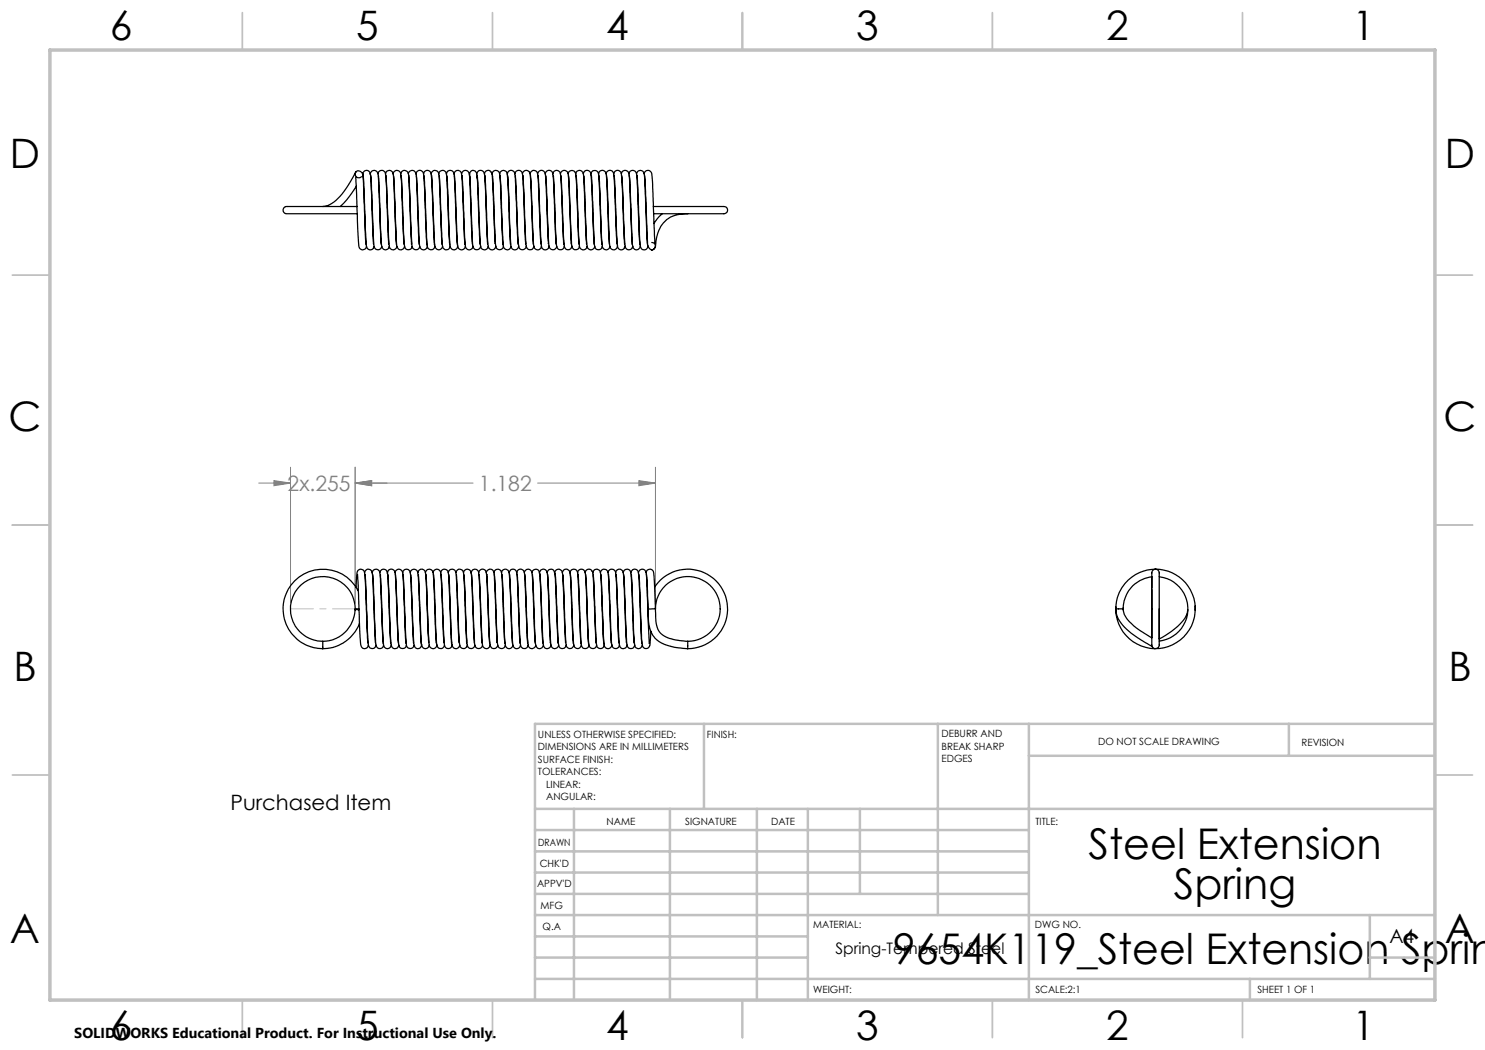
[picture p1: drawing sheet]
<svg xmlns="http://www.w3.org/2000/svg" width="297mm" height="210mm" viewBox="0 0 297 210" stroke-linecap="round" stroke-linejoin="round" font-family="sans-serif">
<path d="M51.8 96.6h6.3M54.8 96.1l3.3 .5-3.3 .5zM58.1 93.4v27.1M71 96.6l3.3-.5v1zM71 96.6h23.6M71 93.4v27.3M71 93.4v27.1M107.5 96.6h23.6M127.8 96.1l3.3 .5-3.3 .5zM131.1 93.4v27.1" fill="none" stroke="#808080" stroke-width=".2"/>
<path d="M71.1 121.8h-13" fill="none" stroke="#c0c0c0" stroke-width=".2" stroke-dasharray="15.2 1.3 1.3 1.3" stroke-dashoffset="10.7"/>
<g fill="none" stroke="#c0c0c0" stroke-width=".35">
<path d="M48.5 2.5v7.5M98.5 2.5v7.5M148.5 2.5v7.5M198.5 2.5v7.5M248.5 2.5v7.5M2.5 55h7.5M287 55h7.5M2.5 105h7.5M287 105h7.5M2.5 155h7.5M287 155h7.5M48.5 200v7.5"/>
<path d="M98.5 200v7.5M148.5 200v7.5M198.5 200v7.5M248.5 200v7.5"/>
</g>
<g fill="none" stroke="#c0c0c0" stroke-width=".5">
<path d="M140.8 144.8v17M187.6 144.8v38.2M205.8 144.8v55.2M205.8 151.2h81.2M257.8 144.8v6.4M287 144.8h-180v55.2M107 161.8h180M107 178.8h98.8M107 174.5h98.8M107 170.3h98.8M107 166h98.8M114.8 161.8v38.2"/>
<path d="M134 161.8v38.2M151.4 161.8v38.2M161.6 161.8v38.2M172 161.8v17M107 195.8h180M107 191.5h54.6M107 187.3h54.6M107 183h180M250 195.8v4.2M274 191.5h13M274 183v12.8"/>
</g>
<path d="M10 10h277v190h-277z" fill="none" stroke="#c0c0c0" stroke-width=".7"/>
<g fill="#808080">
<path d="M71 96.6l3.3-.5v1zM54.8 96.1l3.3 .5-3.3 .5z"/>
<path d="M71 96.6l3.3-.5v1zM127.8 96.1l3.3 .5-3.3 .5z"/>
</g>
<g fill="none" stroke="#000" stroke-width=".25">
<path d="M71.2 35.4l.5 12.8a1.56 1.56 0 0 0 .6 1.7 .8 .8 0 0 0 1-.7M71.2 34.3a.89 .89 0 0 1 1 0 .89 .89 0 0 1 .4 .9l.6 13.7M71.2 34.3l-.6 1.2a12.5 12.5 0 0 1-5 5.6l-1 .2M71.2 34.3a.74 .74 0 0 0 0 1.1 .74 .74 0 0 0 1.1-.1M71.3 37.2l-2 2.8-1.2 1.3M72.6 34.7l-.1 .1M74.1 35a.77 .77 0 0 0-.9-.9 .77 .77 0 0 0-.6 1.1l.3 6.5a50.8 50.8 0 0 0 .5 7.9 .78 .78 0 0 0 .8 .3 .78 .78 0 0 0 .6-.6M74.2 35.1l.5 13.1a1.65 1.65 0 0 0 .5 1.6 .75 .75 0 0 0 1.1-.6M75.6 34.8a.79 .79 0 0 1 .9-.7 .79 .79 0 0 1 .7 1l.5 13.7M75.7 35.2l.4 11.1a7.6 7.6 0 0 0 .5 3.4 .73 .73 0 0 0 .8 .2 .73 .73 0 0 0 .5-.7M77.1 34.8a.78 .78 0 0 1 .9-.7 .78 .78 0 0 1 .7 .9l.6 13.9M77.2 35.2l.6 12.9a1.74 1.74 0 0 0 .5 1.8 .8 .8 0 0 0 1.1-.6"/>
<path d="M78.6 34.8a.79 .79 0 0 1 1-.7 .79 .79 0 0 1 .6 1l.6 13.8M78.7 35.2l.5 11.1a7.4 7.4 0 0 0 .4 3.4 .78 .78 0 0 0 .8 .2 .78 .78 0 0 0 .5-.7M80.2 34.8a.78 .78 0 0 1 .8-.7 .78 .78 0 0 1 .7 .8l.6 13.9M80.3 35.1l.5 12.3a4.5 4.5 0 0 0 .3 2.4 .77 .77 0 0 0 1.3-.5M81.7 34.8a.81 .81 0 0 1 .9-.7 .81 .81 0 0 1 .7 1l.6 13.8M81.8 35.1l.3 7a44.5 44.5 0 0 0 .5 7.5 .77 .77 0 0 0 .8 .4 .77 .77 0 0 0 .6-.7M83.2 34.8a.78 .78 0 0 1 .9-.7 .78 .78 0 0 1 .6 .9l.7 14M83.3 35.2l.6 13.7a.82 .82 0 0 0 .6 1.1 .82 .82 0 0 0 1-.7v-.1M84.7 34.8a.79 .79 0 0 1 .9-.7 .79 .79 0 0 1 .7 1l.6 13.8M84.8 35.2l.5 12.1a3.7 3.7 0 0 0 .4 2.4 .76 .76 0 0 0 .8 .2 .76 .76 0 0 0 .5-.6M86.2 34.8a.81 .81 0 0 1 1-.7 .81 .81 0 0 1 .6 1l.6 13.7M86.3 35.2l.7 14.1"/>
<path d="M87.7 34.8a.82 .82 0 0 1 1-.7 .82 .82 0 0 1 .6 1l.6 13.8M87.8 35.2l.6 13.1a1.49 1.49 0 0 0 .8 1.7 .79 .79 0 0 0 .8-.8M89.3 34.8a.79 .79 0 0 1 .9-.7 .79 .79 0 0 1 .6 1l.7 13.9M89.4 35.2l.5 11.6a6.3 6.3 0 0 0 .3 2.9 .75 .75 0 0 0 .9 .2 .75 .75 0 0 0 .4-.8M90.8 34.8a.81 .81 0 0 1 1-.7 .81 .81 0 0 1 .6 1.1l.6 13.7M90.9 35.2l.5 12.2a4.2 4.2 0 0 0 .3 2.3 .76 .76 0 0 0 .8 .2 .76 .76 0 0 0 .6-.6M92.3 34.8a.76 .76 0 0 1 .8-.7 .76 .76 0 0 1 .7 .8l.7 14M92.4 35.1l.3 6.5a47 47 0 0 0 .5 8 .74 .74 0 0 0 .8 .3 .74 .74 0 0 0 .6-.7M93.9 35.1a.74 .74 0 0 1 .6-1 .74 .74 0 0 1 .9 .8l.1 .8M94 35.4l.4 11.7a4.4 4.4 0 0 0 .4 2.6 .77 .77 0 0 0 .8 .2 .77 .77 0 0 0 .5-.7M94 35.3v.4M95.4 34.8a.81 .81 0 0 1 .9-.7 .81 .81 0 0 1 .6 1l.6 13.7"/>
<path d="M95.4 35.4l.6 13.4M95.5 35.1l.5 11.8a5.6 5.6 0 0 0 .3 2.8 .76 .76 0 0 0 .8 .2 .76 .76 0 0 0 .5-.6M96.9 34.8a.74 .74 0 0 1 .5-.7 .74 .74 0 0 1 .9 .4 90.2 90.2 0 0 1 .6 11l.1 3.2M97 35.1l.3 5.8a49.7 49.7 0 0 0 .5 8.7 .75 .75 0 0 0 .8 .3 .75 .75 0 0 0 .6-.7M98.4 34.8a.82 .82 0 0 1 1-.7 .82 .82 0 0 1 .6 1.1l.6 13.8M98.5 35.2l.5 12.2a3.2 3.2 0 0 0 .5 2.4 .77 .77 0 0 0 1.2-.5M99.9 34.8a.76 .76 0 0 1 .9-.7 .76 .76 0 0 1 .7 .9l.6 13.8M100 35.2l.6 13.7a.81 .81 0 0 0 .6 1.1 .81 .81 0 0 0 1-.7M101.5 34.8a.79 .79 0 0 1 .8-.7 .79 .79 0 0 1 .7 .9l.6 13.9M101.6 35.2l.2 6.8a46.3 46.3 0 0 0 .5 7.6 .75 .75 0 0 0 .9 .3 .75 .75 0 0 0 .5-.7M103 34.8a.79 .79 0 0 1 .9-.7 .79 .79 0 0 1 .6 .9l.6 13.8M103.1 35.2l.4 11.2a6.6 6.6 0 0 0 .5 3.4 .75 .75 0 0 0 .8 .1 .75 .75 0 0 0 .4-.7"/>
<path d="M104.5 34.8a.75 .75 0 0 1 .6-.7 .75 .75 0 0 1 .8 .4 31.4 31.4 0 0 1 .4 6.2l.3 8.2M104.6 35.1l.5 11.4a6.7 6.7 0 0 0 .4 3.3 .76 .76 0 0 0 .8 .1 .76 .76 0 0 0 .5-.7M106 34.8a.78 .78 0 0 1 .9-.7 .78 .78 0 0 1 .7 .9l.6 13.8M106.1 35.1l.5 11.8a4.6 4.6 0 0 0 .4 2.9 .76 .76 0 0 0 .8 .1 .76 .76 0 0 0 .5-.6M107.5 34.8a.78 .78 0 0 1 .9-.7 .78 .78 0 0 1 .7 .8l.5 13.8M107.6 35.1l.6 13.2a1.56 1.56 0 0 0 .6 1.6 .77 .77 0 0 0 1-.7M109 34.8a.79 .79 0 0 1 1-.7 .79 .79 0 0 1 .6 1l.6 13.7M109.2 35.2l.4 11.3a5.8 5.8 0 0 0 .5 3.3 .77 .77 0 0 0 1.2-.6M110.6 34.8a.78 .78 0 0 1 .8-.7 .78 .78 0 0 1 .7 .9l.6 13.9M110.7 35.2l.4 9.5a18.1 18.1 0 0 0 .4 5 .74 .74 0 0 0 .8 .2 .74 .74 0 0 0 .6-.7M112.1 34.8a.8 .8 0 0 1 .9-.7 .8 .8 0 0 1 .7 .9l.5 13.8M112.2 35.1l.5 12.4a3.1 3.1 0 0 0 .5 2.4 .79 .79 0 0 0 1.2-.7"/>
<path d="M113.6 34.8a.8 .8 0 0 1 1-.6 .8 .8 0 0 1 .6 1l.6 13.6M113.7 35.1l.6 13.3a1.16 1.16 0 0 0 .8 1.5 .72 .72 0 0 0 .8-.7M115.1 34.8a.78 .78 0 0 1 .9-.7 .78 .78 0 0 1 .7 .9l.6 13.8M115.2 35.1l.3 6.7a44.2 44.2 0 0 0 .5 7.7 .76 .76 0 0 0 .8 .5 .76 .76 0 0 0 .6-.7M116.7 34.8a.8 .8 0 0 1 .9-.7 .8 .8 0 0 1 .6 1l.7 13.8M116.8 35.2l.5 12.2a3.9 3.9 0 0 0 .4 2.4 .77 .77 0 0 0 1.3-.5M118.2 34.8a.76 .76 0 0 1 .6-.7 .76 .76 0 0 1 .9 .5l.6 14.3M118.3 35.1l.3 6.1a47.6 47.6 0 0 0 .5 8.4 .76 .76 0 0 0 .8 .3 .76 .76 0 0 0 .6-.7M119.7 34.8a.78 .78 0 0 1 .8-.7 .78 .78 0 0 1 .7 .9l.6 13.8M119.8 35.2l.5 12.7a2.52 2.52 0 0 0 .4 1.9 .77 .77 0 0 0 1.3-.5M121.2 34.8a.82 .82 0 0 1 1-.7 .82 .82 0 0 1 .6 1l.6 13.7M121.3 35.1l.6 13.8a.8 .8 0 0 0 .6 1 .8 .8 0 0 0 1-.7v-.1"/>
<path d="M122.7 34.8a.78 .78 0 0 1 .9-.7 .78 .78 0 0 1 .7 .9l.6 13.8M122.8 35.1l.5 11.7a6.9 6.9 0 0 0 .4 2.9 .71 .71 0 0 0 1.2-.2l.1-.3M124.3 34.8a.79 .79 0 0 1 .9-.7 .79 .79 0 0 1 .6 1l.6 13.8M124.4 35.1l.3 7.2a35.3 35.3 0 0 0 .5 7.3 .75 .75 0 0 0 .8 .3 .75 .75 0 0 0 .5-.7M125.8 34.8a.79 .79 0 0 1 .9-.7 .79 .79 0 0 1 .7 1l.6 13.8M125.9 35.1l.6 14a.78 .78 0 0 0 .7 .9 .78 .78 0 0 0 .9-.7v-.1M127.3 34.8a.78 .78 0 0 1 .9-.7 .78 .78 0 0 1 .7 .9l.6 13.9M127.4 35.1l.4 10.4a14.2 14.2 0 0 0 .4 4.2 .77 .77 0 0 0 .9 .2 .77 .77 0 0 0 .5-.7M128.8 34.8a.79 .79 0 0 1 1-.7 .79 .79 0 0 1 .6 1l.6 13.5M128.9 35.1l.5 11.7a5.8 5.8 0 0 0 .4 2.7l.6 .5M71.4 41.3h-13.7a.77 .77 0 0 0-1.1 .6 .77 .77 0 0 0 1 .8h13.8M74.7 48.8l-.5-13.3a.98 .98 0 0 1 .4-1.4 1 1 0 0 1 1.1 1.3l.5 13.5"/>
<path d="M87 49.3a.76 .76 0 0 0 .8 .7 .76 .76 0 0 0 .7-.7M130.4 48.5a.74 .74 0 0 1 .7 .7 .74 .74 0 0 1-.7 .8M130.7 41.3h13.3a1.44 1.44 0 0 1 1.5 .5 .91 .91 0 0 1-1.2 .9h-13.6M132.5 42.7l-1 1-.7 1M137.5 42.7a5.8 5.8 0 0 0-6.3 6l-.1 .5a.96 .96 0 0 1-.7 .8M71.2 117.4l.1-1a3.7 3.7 0 0 1 .3-2.4 .81 .81 0 0 1 1 0 .81 .81 0 0 1 .4 .9l.6 13.7M71.5 115l.3 5.2a69.6 69.6 0 0 0 .5 9.2 .77 .77 0 0 0 .8 .3 .77 .77 0 0 0 .6-.7M71.7 118.2a8 8 0 0 0-13.9-.6 8 8 0 0 0 6.8 12.1M72.9 114.6a.76 .76 0 0 1 .8-.8 .76 .76 0 0 1 .7 .8l.7 13.9M73.1 115l.4 11.3a7.1 7.1 0 0 0 .4 3.2 .76 .76 0 0 0 .8 .2 .76 .76 0 0 0 .5-.7M74.4 114.6a.78 .78 0 0 1 .9-.8 .78 .78 0 0 1 .7 .9l.6 14M74.5 114.9l.6 13a1.62 1.62 0 0 0 .7 1.8 .77 .77 0 0 0 .9-.7"/>
<path d="M76 114.5a.76 .76 0 0 1 .8-.7 .76 .76 0 0 1 .7 .9l.6 13.9M76.1 114.9l.5 12.5a3.4 3.4 0 0 0 .3 2 .77 .77 0 0 0 .8 .3 .77 .77 0 0 0 .5-.7M77.5 114.7a.82 .82 0 0 1 .9-.9 .82 .82 0 0 1 .7 1.1l.6 13.7M77.6 115l.4 10.5a9.6 9.6 0 0 0 .5 4.1 .75 .75 0 0 0 .8 .1 .75 .75 0 0 0 .5-.7M79 114.5a.8 .8 0 0 1 .9-.7 .8 .8 0 0 1 .7 1l.6 13.8M79.1 114.9l.6 13a1.87 1.87 0 0 0 .5 1.7 .76 .76 0 0 0 1.1-.6M80.5 114.5a.79 .79 0 0 1 1-.6 .79 .79 0 0 1 .6 .9l.6 13.8M80.6 114.9l.6 13.4a1.05 1.05 0 0 0 1.1 1.4l.4-.3 .1-.3M82.1 114.6a.8 .8 0 0 1 .9-.7 .8 .8 0 0 1 .6 1l.5 12.7 .2 1.3M82.2 115l.6 14.1M83.6 114.5a.8 .8 0 0 1 .9-.7 .8 .8 0 0 1 .6 1.1l.6 13.6M83.7 115l.4 11a7.7 7.7 0 0 0 .5 3.5 .77 .77 0 0 0 .8 .2 .77 .77 0 0 0 .5-.7"/>
<path d="M85.1 114.6a.79 .79 0 0 1 .9-.7 .79 .79 0 0 1 .6 1l.6 13.7M85.2 114.9l.5 11.7a7 7 0 0 0 .3 2.8 .76 .76 0 0 0 .8 .3 .76 .76 0 0 0 .6-.7M86.6 114.5a.81 .81 0 0 1 1-.6 .81 .81 0 0 1 .6 1l.6 13.6M86.7 114.9l.6 13.7a.84 .84 0 0 0 .4 1 .84 .84 0 0 0 1-.1l.2-.5M88.1 114.5a.81 .81 0 0 1 1-.6 .81 .81 0 0 1 .6 1l.6 13.7M88.2 114.9l.5 11.5a6 6 0 0 0 .4 3.1 .76 .76 0 0 0 .8 .2 .76 .76 0 0 0 .5-.7M89.6 114.5a.83 .83 0 0 1 1.1-.6 .83 .83 0 0 1 .5 1.1l.6 13.5M89.8 115l.4 11.3a7.3 7.3 0 0 0 .5 3.3 .77 .77 0 0 0 1.2-.6M91.2 114.5a.76 .76 0 0 1 .8-.7 .76 .76 0 0 1 .7 .8l.6 14M91.3 115l.5 12.7a2.19 2.19 0 0 0 .6 2h.6l.3-.3 .2-.4M92.7 114.6a.76 .76 0 0 1 .8-.8 .76 .76 0 0 1 .7 .9l.7 13.9M92.8 115l.5 11.7a5.1 5.1 0 0 0 .5 2.9 .75 .75 0 0 0 1.2-.6"/>
<path d="M94.2 114.6a.8 .8 0 0 1 1-.7 .8 .8 0 0 1 .6 1l.6 13.7M94.3 114.9l.5 11.3a7.2 7.2 0 0 0 .4 3.3 .77 .77 0 0 0 .8 .2 .77 .77 0 0 0 .5-.7M95.7 114.5a.79 .79 0 0 1 1-.7 .79 .79 0 0 1 .6 1l.6 13.8M95.8 114.9l.5 11.9a5 5 0 0 0 .4 2.7 .76 .76 0 0 0 .8 .2 .76 .76 0 0 0 .5-.7M97.3 114.6a.78 .78 0 0 1 .8-.8 .78 .78 0 0 1 .7 .9l.6 13.8M97.4 114.9l.5 11.7a5.2 5.2 0 0 0 .5 3 .78 .78 0 0 0 1.2-.6M98.8 114.5a.82 .82 0 0 1 1-.6 .82 .82 0 0 1 .6 1.1l.6 13.7M98.9 114.9l.3 6.6a46.4 46.4 0 0 0 .5 7.9 .76 .76 0 0 0 .8 .3 .76 .76 0 0 0 .6-.7M100.3 114.5a.78 .78 0 0 1 .9-.7 .78 .78 0 0 1 .6 1l.7 13.9M100.4 115l.5 12.7a2.1 2.1 0 0 0 .6 2 .81 .81 0 0 0 1.1-.7M101.8 114.6a.79 .79 0 0 1 .9-.7 .79 .79 0 0 1 .7 .9l.6 13.8M102 114.9l.2 6.6a47.5 47.5 0 0 0 .5 7.8 .75 .75 0 0 0 .8 .4 .75 .75 0 0 0 .6-.7"/>
<path d="M103.4 114.6a.79 .79 0 0 1 .9-.8 .79 .79 0 0 1 .6 1.1l.6 13.8M103.4 114.9l.4 6.7a38.9 38.9 0 0 0 .4 7.8 .75 .75 0 0 0 .9 .3 .75 .75 0 0 0 .5-.7M104.9 114.5a.79 .79 0 0 1 .9-.6 .79 .79 0 0 1 .6 1l.6 13.7M105 114.9l.6 13.7a.81 .81 0 0 0 .5 1.1 .81 .81 0 0 0 1-.7M106.4 114.5a.76 .76 0 0 1 .8-.7 .76 .76 0 0 1 .7 .9M106.5 114.9l.4 11a8.1 8.1 0 0 0 .5 3.6 .78 .78 0 0 0 .8 .1 .78 .78 0 0 0 .5-.6M108 114.9l.6 13.3a1.2 1.2 0 0 0 .8 1.5l.5-.1 .3-.6M109.4 114.5a.76 .76 0 0 1 .9-.7 .76 .76 0 0 1 .6 .9l.7 13.9M109.5 114.9l.5 11.3a6.8 6.8 0 0 0 .5 3.3 .78 .78 0 0 0 .8 .1 .78 .78 0 0 0 .4-.6M110.9 114.6a.78 .78 0 0 1 .8-.8 .78 .78 0 0 1 .8 .9l.6 13.8M111.1 114.9l.4 9.9a17.2 17.2 0 0 0 .4 4.6 .76 .76 0 0 0 .8 .3 .76 .76 0 0 0 .5-.7M112.5 114.6a.82 .82 0 0 1 1-.7 .82 .82 0 0 1 .6 1.1l.6 13.7"/>
<path d="M112.6 115l.5 11.7a6 6 0 0 0 .4 2.8 .76 .76 0 0 0 .8 .2 .76 .76 0 0 0 .5-.7M114 114.6a.8 .8 0 0 1 .9-.8 .8 .8 0 0 1 .7 1l.6 13.8M114.1 114.9l.6 13.5a.99 .99 0 0 0 1 1.3l.3-.2 .3-.5M115.5 114.5a.79 .79 0 0 1 1-.6 .79 .79 0 0 1 .6 .9l.6 13.9M115.6 114.9l.6 13.7a.87 .87 0 0 0 .3 .9 .87 .87 0 0 0 1 0l.3-.5M117.1 114.6a.76 .76 0 0 1 .7-.8 .76 .76 0 0 1 .8 .8l.6 14M117.1 114.9l.5 10.9a8.2 8.2 0 0 0 .4 3.7 .74 .74 0 0 0 .8 .2 .74 .74 0 0 0 .5-.7M118.6 114.6a.78 .78 0 0 1 .8-.8 .78 .78 0 0 1 .7 1l.7 14M118.7 114.9l.5 12.5a3 3 0 0 0 .4 2.2 .74 .74 0 0 0 .8 .1 .74 .74 0 0 0 .4-.7M120.1 114.5a.78 .78 0 0 1 .9-.6 .78 .78 0 0 1 .6 .9l.6 13.8M120.2 114.9l.3 6.3a50.2 50.2 0 0 0 .4 8.1 .77 .77 0 0 0 .9 .4 .77 .77 0 0 0 .6-.7M121.6 114.5a.82 .82 0 0 1 1-.6 .82 .82 0 0 1 .6 1l.6 13.7"/>
<path d="M121.7 115l.4 10.8a9.6 9.6 0 0 0 .5 3.7 .76 .76 0 0 0 .8 .2 .76 .76 0 0 0 .5-.7M123.1 114.6a.78 .78 0 0 1 .8-.8 .78 .78 0 0 1 .8 .9l.6 13.8M123.3 115l.4 11.7a4.4 4.4 0 0 0 .5 2.9 .78 .78 0 0 0 1.2-.6M124.6 114.5a.83 .83 0 0 1 1.1-.6 .83 .83 0 0 1 .5 1.1l.6 13.6M124.7 114.9l.5 11a10 10 0 0 0 .4 3.6 .76 .76 0 0 0 .8 .2 .76 .76 0 0 0 .5-.7M126.2 114.6a.78 .78 0 0 1 .8-.8 .78 .78 0 0 1 .7 .9l.6 13.9M126.3 114.9l.4 11.4a7.4 7.4 0 0 0 .4 3.2 .76 .76 0 0 0 .9 .2 .76 .76 0 0 0 .4-.7M127.7 114.6a.81 .81 0 0 1 .9-.8 .81 .81 0 0 1 .7 1.1l.6 13.7M127.8 114.9l.4 10.7a9.9 9.9 0 0 0 .5 3.9 .92 .92 0 0 0 1.1-.1 .92 .92 0 0 0 .2-1l.2-2.1M129.2 114.6a.8 .8 0 0 1 1-.7 .8 .8 0 0 1 .6 1l.3 6.9M129.3 114.9l.3 6.9M130.9 117.4a8 8 0 0 1 13.7 .6 8 8 0 0 1-7.1 11.7"/>
<path d="M230.4 117.9v9.7l-.1-.1a14.6 14.6 0 0 1-5.2-4.2l-.2-.4-.3-1.1M230.4 117.6v-2.2a4.4 4.4 0 0 0-2.4 .7 6.4 6.4 0 0 0-3.4 5.7M230.5 114.2a.83 .83 0 0 1 1.1-.2 .83 .83 0 0 1 .2 1.1v13.4a.84 .84 0 0 1-.2 1 .84 .84 0 0 1-1.1-.1l-.1-.4v-14.4zM231.1 113.8a7.9 7.9 0 0 0-7.9 8M231.1 113.8a7.9 7.9 0 0 1 7.9 8 7.9 7.9 0 0 1-7.9 7.9M231.8 115.3a6.5 6.5 0 0 1 5.8 6.5 6.5 6.5 0 0 1-5.8 6.4M64.6 128.3v1.4M71 121.9a6.5 6.5 0 0 1-6.4 6.4M71 121.9h.8M71 121.8a6.5 6.5 0 0 0-6.4-6.5 6.5 6.5 0 0 0-6.5 6.5 6.5 6.5 0 0 0 6.5 6.5M71 121.8h.8M71 121.8v.1"/>
<path d="M71.9 124.7a7.9 7.9 0 0 1-7.3 5M84.3 128.9a.71 .71 0 0 1-.6 .8 .71 .71 0 0 1-.8-.6M110 128.5l-.5-12.7a2.19 2.19 0 0 0-.5-1.9 .78 .78 0 0 0-.8 .2 .78 .78 0 0 0-.2 .9l.5 13.6M129.6 121.8v.4a7.8 7.8 0 0 0 1.4 5.5 10 10 0 0 0 6.5 2M131.1 121.8v.4a7.1 7.1 0 0 0 .8 4.2 6.5 6.5 0 0 0 4.8 1.8l.8 .1M131.1 121.8a6.5 6.5 0 0 1 6.5-6.5 6.5 6.5 0 0 1 6.5 6.5 6.5 6.5 0 0 1-6.6 6.5M131.1 121.8h-1.5M137.5 128.3v1.4M223.2 121.8a6.5 6.5 0 0 0 3 4.8l4.3 2.8M223.2 121.4a7.9 7.9 0 0 0 7.8 8.3M223.2 121.8h1.4M224.6 121.6v.4"/>
<path d="M231.8 121.8v6l.4-.2a13.1 13.1 0 0 0 5.1-4.5l.3-1.2M239 121.2v.9"/>
</g>
<g font-size="8.5">
<text x="217.7" y="171.8">Steel Extension</text>
<text x="234.8" y="179.9">Spring</text>
<text x="178.6" y="192.7">9654K119_Steel Extension Sprin</text>
</g>
<g font-size="8.1">
<text x="22" y="8">6</text>
<text x="71.2" y="8">5</text>
<text x="121.2" y="8">4</text>
<text x="171.3" y="8">3</text>
<text x="221.3" y="8">2</text>
<text x="270.5" y="8">1</text>
<text x="2" y="33.6">D</text>
<text x="289" y="33.6">D</text>
<text x="1.7" y="86.1">C</text>
<text x="288.7" y="86.1">C</text>
<text x="2.7" y="136.1">B</text>
<text x="289.7" y="136.1">B</text>
<text x="2" y="188.6">A</text>
<text x="289" y="188.6">A</text>
<text x="22" y="208">6</text>
<text x="71.2" y="208">5</text>
<text x="121.2" y="208">4</text>
<text x="171.3" y="208">3</text>
<text x="221.3" y="208">2</text>
<text x="270.5" y="208">1</text>
</g>
<g font-size="4.2" fill="#808080">
<text x="57.5" y="98.2">2x.255</text>
<text x="95.8" y="98.2">1.182</text>
</g>
<text font-size="4.2" x="46.1" y="161.9">Purchased Item</text>
<text font-size="3.9" x="277.9" y="188.5">A4</text>
<text font-size="3.2" x="167.1" y="190.9">Spring-Tempered Steel</text>
<text font-size="2.9" x="14.9" y="207.6">SOLIDWORKS Educational Product. For Instructional Use Only.</text>
<g font-size="2">
<text x="107.6" y="147.6">UNLESS OTHERWISE SPECIFIED:</text>
<text x="141.4" y="147.6">FINISH:</text>
<text x="188.3" y="147.5">DEBURR AND</text>
<text x="188.3" y="150">BREAK SHARP</text>
<text x="219.6" y="149">DO NOT SCALE DRAWING</text>
<text x="260.3" y="149.2">REVISION</text>
<text x="107.6" y="150.1">DIMENSIONS ARE IN MILLIMETERS</text>
<text x="107.6" y="152.6">SURFACE FINISH:</text>
<text x="107.6" y="155.1">TOLERANCES:</text>
<text x="188.3" y="152.5">EDGES</text>
<text x="109.2" y="157.6">LINEAR:</text>
<text x="109.2" y="160.1">ANGULAR:</text>
<text x="121.3" y="165">NAME</text>
<text x="137" y="164.9">SIGNATURE</text>
<text x="154.2" y="164.9">DATE</text>
<text x="207.1" y="164.9">TITLE:</text>
<text x="107.6" y="169.1">DRAWN</text>
<text x="107.9" y="173.3">CHK'D</text>
<text x="107.4" y="177.4">APPV'D</text>
<text x="108.1" y="181.8">MFG</text>
<text x="108.5" y="186">Q.A</text>
<text x="162.6" y="185.5">MATERIAL:</text>
<text x="207" y="185.5">DWG NO.</text>
<text x="162.6" y="198.5">WEIGHT:</text>
<text x="207.1" y="198.6">SCALE:2:1</text>
<text x="251.5" y="198.6">SHEET 1 OF 1</text>
</g>
</svg>
